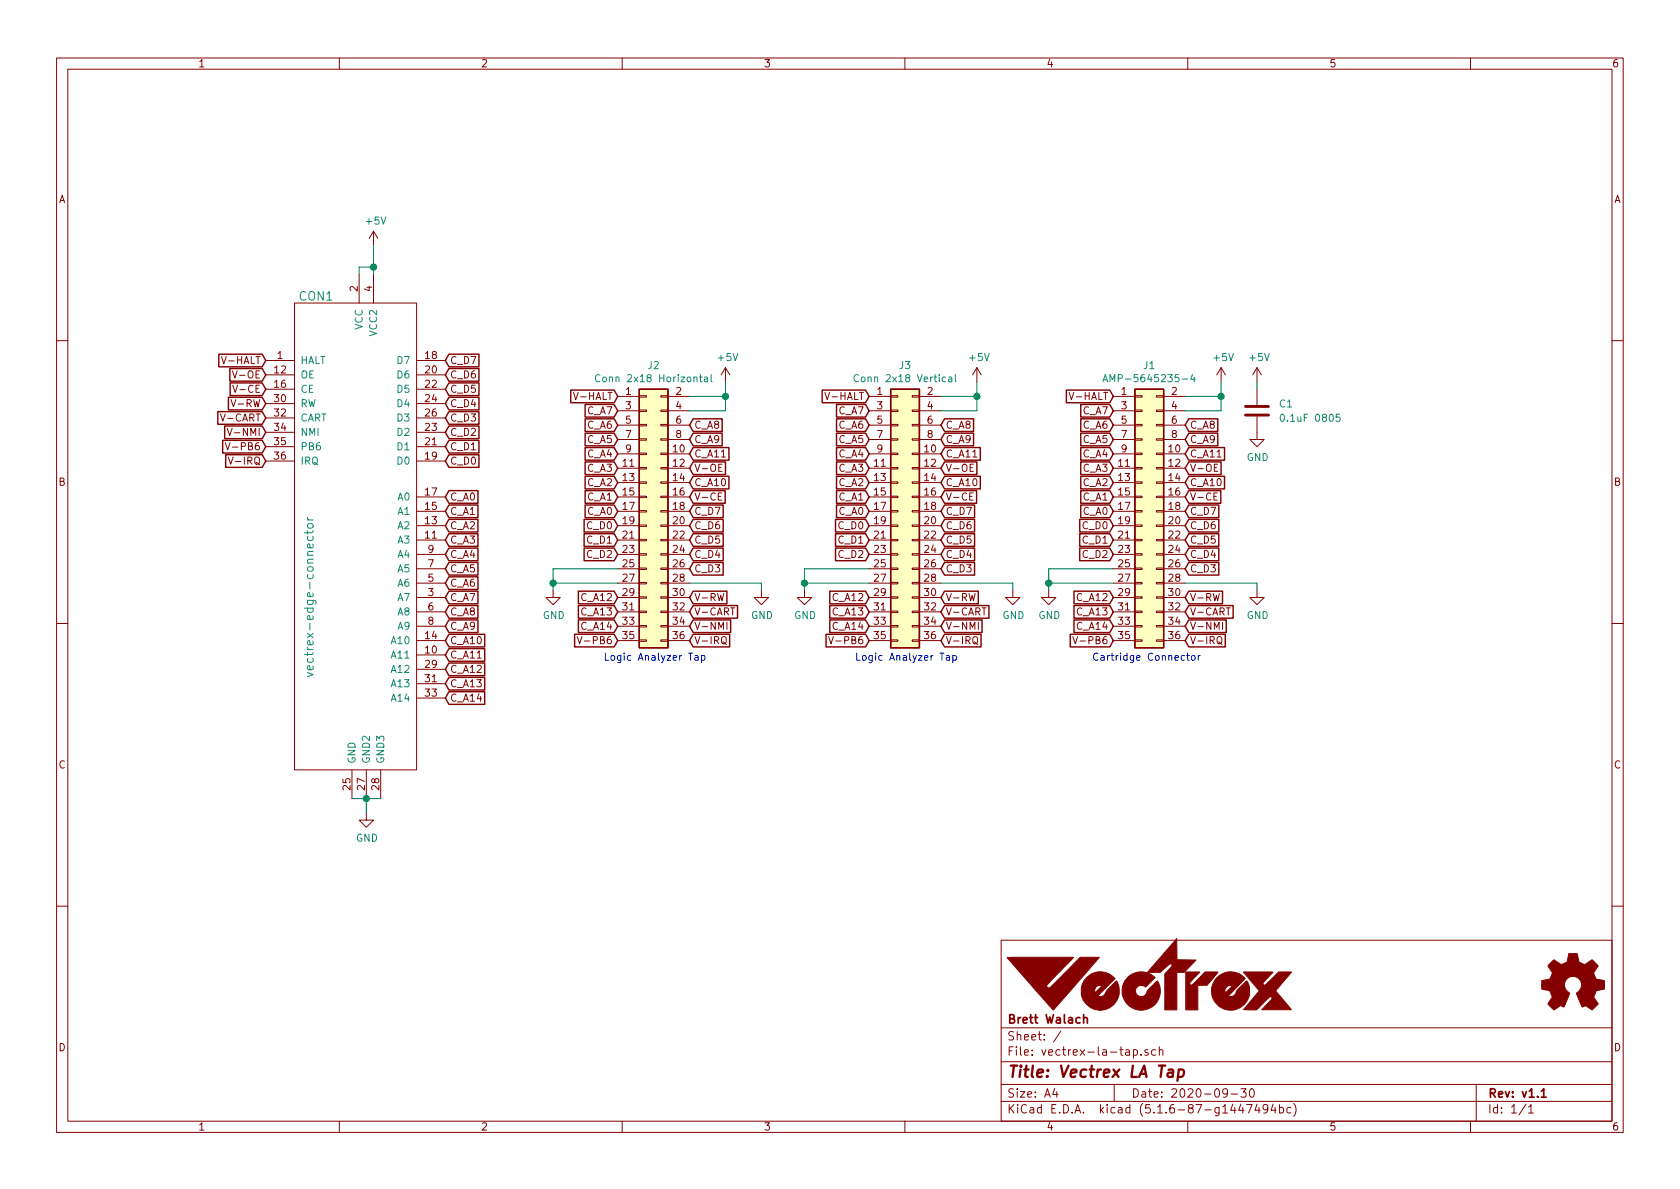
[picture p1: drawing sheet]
<svg xmlns="http://www.w3.org/2000/svg" width="297mm" height="210mm" viewBox="0 0 297 210" stroke-linecap="round" stroke-linejoin="round" font-family="sans-serif">
<g fill="none" stroke="#840000" stroke-width=".18">
<path d="M10 10.3h277v189.9h-277zM12 12.2h273v186.1h-273zM60 10.3v1.9M110 10.3v1.9M160 10.3v1.9M210 10.3v1.9M260 10.3v1.9M52.1 53.6h21.6v82.5h-21.6zM63.5 48.5v5.1M66 40.9l-.7 1.3M66 40.9v2.5M66 48.5v5.1"/>
<path d="M66 40.9l.8 1.3M10 60.2h2M39.8 78.3l.5 1.2 .4-1.2M40.2 75.7l.4 1.3 .4-1.3M40.8 70.7l.5 1.2 .4-1.2M41.1 65.6l.4 1.2 .4-1.2M41.1 68.1l.5 1.3 .4-1.3M47 63.7h5.1M47 66.3h5.1M47 71.4h5.1M47 79h5.1M47 68.8h5.1"/>
<path d="M47 73.9h5.1M47 76.4h5.1M73.7 63.7h5M73.7 66.3h5M73.7 71.4h5M73.7 79h5M73.7 68.8h5M73.7 73.9h5M73.7 76.4h5M109.2 70.1h3.8M109.2 72.6h3.8M109.2 75.2h3.8"/>
<path d="M109.2 77.7h3.8M113 77.6h1.3v.2h-1.3zM113 75.1h1.3v.2h-1.3zM113 72.5h1.3v.3h-1.3zM113 70h1.3v.2h-1.3zM116.8 77.6h1.3v.2h-1.3zM116.8 75.1h1.3v.2h-1.3zM116.8 72.5h1.3v.3h-1.3zM116.8 70h1.3v.2h-1.3zM118.1 70.1h3.8M118.1 72.6h3.8M118.1 75.2h3.8"/>
<path d="M118.1 77.7h3.8M128.3 65l-.8 1.3M128.3 65v2.6M128.3 65l.7 1.3M153.7 70.1h3.8M153.7 72.6h3.8M153.7 75.2h3.8M153.7 77.7h3.8M157.5 77.6h1.2v.2h-1.2zM157.5 75.1h1.2v.2h-1.2zM157.5 72.5h1.2v.3h-1.2zM157.5 70h1.2v.2h-1.2z"/>
<path d="M161.3 77.6h1.3v.2h-1.3zM161.3 75.1h1.3v.2h-1.3zM161.3 72.5h1.3v.3h-1.3zM161.3 70h1.3v.2h-1.3zM162.6 70.1h3.8M162.6 72.6h3.8M162.6 75.2h3.8M162.6 77.7h3.8M172.7 65l-.7 1.3M172.7 65v2.6M172.7 65l.8 1.3M196.8 70.1h3.9"/>
<path d="M196.8 72.6h3.9M196.8 75.2h3.9M196.8 77.7h3.9M200.7 77.6h1.2v.2h-1.2zM200.7 75.1h1.2v.2h-1.2zM200.7 72.5h1.2v.3h-1.2zM200.7 70h1.2v.2h-1.2zM204.5 77.6h1.2v.2h-1.2zM204.5 75.1h1.2v.2h-1.2zM204.5 72.5h1.2v.3h-1.2zM204.5 70h1.2v.2h-1.2zM205.7 70.1h3.8"/>
<path d="M205.7 72.6h3.8M205.7 75.2h3.8M205.7 77.7h3.8M215.9 65l-.8 1.3M215.9 65v2.6M215.9 65l.8 1.3M222.2 73.7v4h1.3l-1.3 1.3-1.2-1.3h1.2M222.2 65v2.6M222.2 68.8v2.8M222.2 65l-.7 1.3M222.2 65l.8 1.3M285 60.2h2"/>
<path d="M40.4 80.8l.4 1.3 .4-1.3M47 81.5h5.1M73.7 87.9h5M73.7 90.4h5M73.7 93h5M73.7 95.5h5M73.7 98h5M73.7 81.5h5M109.2 80.3h3.8M109.2 82.8h3.8M109.2 85.3h3.8M109.2 87.9h3.8"/>
<path d="M109.2 90.4h3.8M109.2 93h3.8M109.2 95.5h3.8M109.2 98h3.8M113 95.4h1.3v.2h-1.3zM113 97.9h1.3v.3h-1.3zM113 92.8h1.3v.3h-1.3zM113 87.8h1.3v.2h-1.3zM113 85.2h1.3v.3h-1.3zM113 82.7h1.3v.2h-1.3zM113 80.1h1.3v.3h-1.3zM113 90.3h1.3v.2h-1.3z"/>
<path d="M116.8 95.4h1.3v.2h-1.3zM116.8 97.9h1.3v.3h-1.3zM116.8 92.8h1.3v.3h-1.3zM116.8 87.8h1.3v.2h-1.3zM116.8 85.2h1.3v.3h-1.3zM116.8 82.7h1.3v.2h-1.3zM116.8 80.1h1.3v.3h-1.3zM116.8 90.3h1.3v.2h-1.3zM118.1 80.3h3.8M118.1 82.8h3.8M118.1 85.3h3.8M118.1 87.9h3.8"/>
<path d="M118.1 90.4h3.8M118.1 93h3.8M118.1 95.5h3.8M118.1 98h3.8M127 87.8h.4M127.6 87.2h-.6v1.2h.6M127.7 82.1h-.6v1.3h.6M153.7 80.3h3.8M153.7 82.8h3.8M153.7 85.3h3.8M153.7 87.9h3.8M153.7 90.4h3.8"/>
<path d="M153.7 93h3.8M153.7 95.5h3.8M153.7 98h3.8M157.5 95.4h1.2v.2h-1.2zM157.5 97.9h1.2v.3h-1.2zM157.5 92.8h1.2v.3h-1.2zM157.5 87.8h1.2v.2h-1.2zM157.5 85.2h1.2v.3h-1.2zM157.5 82.7h1.2v.2h-1.2zM157.5 80.1h1.2v.3h-1.2zM157.5 90.3h1.2v.2h-1.2zM161.3 95.4h1.3v.2h-1.3z"/>
<path d="M161.3 97.9h1.3v.3h-1.3zM161.3 92.8h1.3v.3h-1.3zM161.3 87.8h1.3v.2h-1.3zM161.3 85.2h1.3v.3h-1.3zM161.3 82.7h1.3v.2h-1.3zM161.3 80.1h1.3v.3h-1.3zM161.3 90.3h1.3v.2h-1.3zM162.6 80.3h3.8M162.6 82.8h3.8M162.6 85.3h3.8M162.6 87.9h3.8M162.6 90.4h3.8"/>
<path d="M162.6 93h3.8M162.6 95.5h3.8M162.6 98h3.8M171.4 87.8h.5M172.1 87.2h-.7v1.2h.7M172.1 82.1h-.6v1.3h.6M196.8 80.3h3.9M196.8 82.8h3.9M196.8 85.3h3.9M196.8 87.9h3.9M196.8 90.4h3.9M196.8 93h3.9"/>
<path d="M196.8 95.5h3.9M196.8 98h3.9M200.7 95.4h1.2v.2h-1.2zM200.7 97.9h1.2v.3h-1.2zM200.7 92.8h1.2v.3h-1.2zM200.7 87.8h1.2v.2h-1.2zM200.7 85.2h1.2v.3h-1.2zM200.7 82.7h1.2v.2h-1.2zM200.7 80.1h1.2v.3h-1.2zM200.7 90.3h1.2v.2h-1.2zM204.5 95.4h1.2v.2h-1.2zM204.5 97.9h1.2v.3h-1.2z"/>
<path d="M204.5 92.8h1.2v.3h-1.2zM204.5 87.8h1.2v.2h-1.2zM204.5 85.2h1.2v.3h-1.2zM204.5 82.7h1.2v.2h-1.2zM204.5 80.1h1.2v.3h-1.2zM204.5 90.3h1.2v.2h-1.2zM205.7 80.3h3.8M205.7 82.8h3.8M205.7 85.3h3.8M205.7 87.9h3.8M205.7 90.4h3.8M205.7 93h3.8"/>
<path d="M205.7 95.5h3.8M205.7 98h3.8M214.6 87.8h.5M215.2 87.2h-.6v1.2h.6M215.3 82.1h-.6v1.3h.6M10 110.3h2M73.7 100.6h5M73.7 103.1h5M73.7 105.7h5M73.7 108.2h5M73.7 110.7h5M73.7 113.3h5"/>
<path d="M73.7 115.8h5M73.7 118.4h5M97.8 104.4v1.3h1.3l-1.3 1.2-1.3-1.2h1.3M102.1 112.6l.4 1.2 .4-1.2M109.2 100.6h3.8M109.2 103.1h3.8M109.2 105.7h3.8M109.2 108.2h3.8M109.2 110.7h3.8M109.2 113.3h3.8M113 100.5h1.3v.2h-1.3zM113 103h1.3v.2h-1.3z"/>
<path d="M113 105.5h1.3v.3h-1.3zM113 108.1h1.3v.2h-1.3zM113 110.6h1.3v.3h-1.3zM113 113.2h1.3v.2h-1.3zM116.8 100.5h1.3v.2h-1.3zM116.8 103h1.3v.2h-1.3zM116.8 105.5h1.3v.3h-1.3zM116.8 108.1h1.3v.2h-1.3zM116.8 110.6h1.3v.3h-1.3zM116.8 113.2h1.3v.2h-1.3zM118.1 100.6h3.8M118.1 103.1h3.8"/>
<path d="M118.1 105.7h3.8M118.1 108.2h3.8M118.1 110.7h3.8M118.1 113.3h3.8M127.6 112.7a.45 .45 0 0 1 .7 0 .88 .88 0 0 1-.2 1.1h-.4a1.07 1.07 0 0 1-.1-1.1zM127.8 113.5l.6 .5M128.5 110v1.3M129.2 107.5h.7M134.6 104.4v1.3h1.3l-1.3 1.2-1.3-1.2h1.3M142.2 104.4v1.3h1.3l-1.3 1.2-1.2-1.2h1.2M146.5 112.6l.4 1.2 .4-1.2M153.7 100.6h3.8"/>
<path d="M153.7 103.1h3.8M153.7 105.7h3.8M153.7 108.2h3.8M153.7 110.7h3.8M153.7 113.3h3.8M157.5 100.5h1.2v.2h-1.2zM157.5 103h1.2v.2h-1.2zM157.5 105.5h1.2v.3h-1.2zM157.5 108.1h1.2v.2h-1.2zM157.5 110.6h1.2v.3h-1.2zM157.5 113.2h1.2v.2h-1.2zM161.3 100.5h1.3v.2h-1.3z"/>
<path d="M161.3 103h1.3v.2h-1.3zM161.3 105.5h1.3v.3h-1.3zM161.3 108.1h1.3v.2h-1.3zM161.3 110.6h1.3v.3h-1.3zM161.3 113.2h1.3v.2h-1.3zM162.6 100.6h3.8M162.6 103.1h3.8M162.6 105.7h3.8M162.6 108.2h3.8M162.6 110.7h3.8M162.6 113.3h3.8M172.1 112.7a.45 .45 0 0 1 .7 0 .88 .88 0 0 1-.3 1.1h-.3a1.07 1.07 0 0 1-.1-1.1z"/>
<path d="M172.2 113.5l.7 .5M173 110v1.3M173.6 107.5h.7M179.1 104.4v1.3h1.2l-1.2 1.2-1.3-1.2h1.3M185.4 104.4v1.3h1.3l-1.3 1.2-1.3-1.2h1.3M189.7 112.6l.4 1.2 .4-1.2M196.8 100.6h3.9M196.8 103.1h3.9M196.8 105.7h3.9M196.8 108.2h3.9M196.8 110.7h3.9M196.8 113.3h3.9"/>
<path d="M200.7 100.5h1.2v.2h-1.2zM200.7 103h1.2v.2h-1.2zM200.7 105.5h1.2v.3h-1.2zM200.7 108.1h1.2v.2h-1.2zM200.7 110.6h1.2v.3h-1.2zM200.7 113.2h1.2v.2h-1.2zM204.5 100.5h1.2v.2h-1.2zM204.5 103h1.2v.2h-1.2zM204.5 105.5h1.2v.3h-1.2zM204.5 108.1h1.2v.2h-1.2zM204.5 110.6h1.2v.3h-1.2zM204.5 113.2h1.2v.2h-1.2z"/>
<path d="M205.7 100.6h3.8M205.7 103.1h3.8M205.7 105.7h3.8M205.7 108.2h3.8M205.7 110.7h3.8M205.7 113.3h3.8M215.2 112.7a.45 .45 0 0 1 .8 0 .88 .88 0 0 1-.3 1.1h-.3a1.07 1.07 0 0 1-.2-1.1zM215.4 113.5l.7 .5M216.2 110v1.3M216.8 107.5h.7M222.2 104.4v1.3h1.3l-1.3 1.2-1.2-1.2h1.2M285 110.3h2"/>
<path d="M62.2 136.1v5.1M64.8 136.1v5.1M67.3 136.1v5.1M73.7 120.9h5M73.7 123.4h5M64.8 143.8v1.2h1.2l-1.2 1.3-1.3-1.3h1.3M10 160.2h2M177 166.3h108v32h-108zM285 160.2h2M60 198.3v1.9M110 198.3v1.9M160 198.3v1.9"/>
<path d="M177 194.8h108M177 191.8h108M177 187.8h108M177 181.8h108M186.5 192.5l-.4 1h1M186.8 193v1M187.6 182.3l-1.3 2M197 191.8v3M199.1 185.7h.5l.1 .9M199.7 186h-.5a.29 .29 0 0 0-.2 .3 .29 .29 0 0 0 .2 .3l.5-.1M200.4 185.7l.4-.1 .3 .3-.1 .6-.2 .1-.4-.1M200.4 185.6v1.5"/>
<path d="M201.8 186.5v.1M203 185.7l-.4-.1-.2 .2 .1 .2 .5 .2v.3h-.6M204.3 185.7l-.4-.1-.3 .3 .1 .6 .2 .1 .4-.1M205 185.7l.2-.1 .3 .1 .1 .9M205 185.1v1.5M210 198.3v1.9M217 193.2l-.1 .2a.48 .48 0 0 1-.6-.1v-.6a.48 .48 0 0 1 .6-.1l.1 .1a1.19 1.19 0 0 1-.2 1.2l-.5 .1M217.7 193.5h1.1M219.4 195.2l-.4 1.1h1M219.4 192.5h.9l-.5 .6 .5 .1v.7l-.3 .1-.6-.1M219.7 195.8v1M220.4 195.3h1l-.6 1.5"/>
<path d="M221.1 192.6l.2-.1a.8 .8 0 0 1 .5 .8 .8 .8 0 0 1-.5 .7 1 1 0 0 1-.2-1.4zM222.2 195.2l-.3 1.1h.9M222.6 195.8v1M224.2 196l-.1 .1a.48 .48 0 0 1-.7 .1l-.1-.2 .1-.6a.48 .48 0 0 1 .7 .1 1.27 1.27 0 0 1-.2 1.2l-.5 .1M225.1 195.2l-.4 1.1h1M225.5 195.8v1M226.2 195.9l.5-.1 .2 .3v.6l-.2 .1-.5-.1M226.2 195.3v1.5M228.2 195.9l-.4-.1-.3 .3 .1 .6 .2 .1 .4-.1M228.7 195.1a1.71 1.71 0 0 1 0 2.3M260 198.3v1.9M261 191.8v6.5"/>
<path d="M269.8 195.2l-1.2 2M270.3 195.8l.4-.5v1.5M270.3 196.8h.8"/>
</g>
<path d="M191.6 179.4v1.5M191.6 180.1l.1-.1a.37 .37 0 0 1 .6 .1v.8M272.5 193l.4-.5v1.5M272.5 194h.9" fill="none" stroke="#840000" stroke-width=".3"/>
<path d="M206.6 189.2h.8l-.1 1.2M207.4 189.6l-.7 .1a.4 .4 0 0 0-.3 .3 .4 .4 0 0 0 .3 .4l.6-.1M208.4 189.2h.8l.1 .3v.6a.66 .66 0 0 1-1 .2M208.4 189.1l-.2 2" fill="none" stroke="#840000" stroke-width=".41"/>
<g fill="#ffffc2" stroke="#ffffc2" stroke-width=".18">
<path d="M113 68.8h5.1v45.7h-5.1z"/>
<path d="M200.7 68.8h5v45.7h-5z"/>
<path d="M157.5 68.8h5.1v45.7h-5.1z"/>
</g>
<g fill="none" stroke="#840000" stroke-width=".25">
<path d="M38.5 72.8h7.9l.6 1.1-.6 1.1h-7.9zM38.7 62.6h7.7l.6 1.1-.6 1.2h-7.7zM39.4 77.9h7l.6 1.1-.6 1.1h-7zM39.7 75.3h6.7l.6 1.1-.6 1.2h-6.7zM40.4 70.3h6l.6 1.1-.6 1.1h-6zM40.6 65.2h5.8l.6 1.1-.6 1.1h-5.8zM40.7 67.7h5.7l.6 1.1-.6 1.1h-5.7zM79.4 62.6h5.3v2.3h-5.3l-.7-1.2zM79.4 65.2h5.3v2.2h-5.3l-.7-1.1zM79.4 67.7h5.3v2.2h-5.3l-.7-1.1zM79.4 70.3h5.3v2.2h-5.3l-.7-1.1zM79.4 72.8h5.3v2.2h-5.3l-.7-1.1z"/>
<path d="M79.4 77.9h5.3v2.2h-5.3l-.7-1.1zM79.4 75.3h5.3v2.3h-5.3l-.7-1.2zM100.9 69h7.7l.6 1.1-.6 1.1h-7.7zM103.5 79.1h5.1l.6 1.2-.6 1.1h-5.1zM103.5 76.6h5.1l.6 1.1-.6 1.1h-5.1zM103.5 74.1h5.1l.6 1.1-.6 1.1h-5.1zM103.5 71.5h5.1l.6 1.1-.6 1.2h-5.1zM113 68.8h5.1v45.7h-5.1zM122.6 74.1h5.1v2.2h-5.1l-.7-1.1zM122.6 76.6h5.1v2.2h-5.1l-.7-1.1zM122.6 79.1h6.3v2.3h-6.3l-.7-1.1zM145.4 69h7.6l.7 1.1-.7 1.1h-7.6z"/>
<path d="M147.9 71.5h5.1l.7 1.1-.7 1.2h-5.1zM147.9 79.1h5.1l.7 1.2-.7 1.1h-5.1zM147.9 76.6h5.1l.7 1.1-.7 1.1h-5.1zM147.9 74.1h5.1l.7 1.1-.7 1.1h-5.1zM157.5 68.8h5.1v45.7h-5.1zM167 79.1h6.3v2.3h-6.3l-.6-1.1zM167 76.6h5.1v2.2h-5.1l-.6-1.1zM167 74.1h5.1v2.2h-5.1l-.6-1.1zM188.5 69h7.7l.6 1.1-.6 1.1h-7.7zM191.1 79.1h5.1l.6 1.2-.6 1.1h-5.1zM191.1 76.6h5.1l.6 1.1-.6 1.1h-5.1zM191.1 74.1h5.1l.6 1.1-.6 1.1h-5.1z"/>
<path d="M191.1 71.5h5.1l.6 1.1-.6 1.2h-5.1zM200.7 68.8h5v45.7h-5zM210.2 74.1h5.1v2.2h-5.1l-.7-1.1zM210.2 76.6h5.1v2.2h-5.1l-.7-1.1zM210.2 79.1h6.3v2.3h-6.3l-.7-1.1zM39.9 80.4h6.5l.6 1.1-.6 1.1h-6.5zM79.4 86.8h5.1v2.2h-5.1l-.7-1.1zM79.4 89.3h5.1v2.2h-5.1l-.7-1.1zM79.4 91.8h5.1v2.3h-5.1l-.7-1.1zM79.4 94.4h5.1v2.2h-5.1l-.7-1.1zM79.4 96.9h5.1v2.3h-5.1l-.7-1.2zM79.4 99.5h5.1v2.2h-5.1l-.7-1.1z"/>
<path d="M79.4 80.4h5.3v2.2h-5.3l-.7-1.1zM103.3 96.9h5.3l.6 1.1-.6 1.2h-5.3zM103.3 94.4h5.3l.6 1.1-.6 1.1h-5.3zM103.3 91.8h5.3l.6 1.2-.6 1.1h-5.3zM103.5 89.3h5.1l.6 1.1-.6 1.1h-5.1zM103.5 86.8h5.1l.6 1.1-.6 1.1h-5.1zM103.5 84.2h5.1l.6 1.1-.6 1.2h-5.1zM103.5 81.7h5.1l.6 1.1-.6 1.1h-5.1zM122.6 91.8h5.3v2.3h-5.3l-.7-1.1zM122.6 94.4h5.3v2.2h-5.3l-.7-1.1zM122.6 96.9h5.3v2.3h-5.3l-.7-1.2zM122.6 99.5h5.3v2.2h-5.3l-.7-1.1z"/>
<path d="M122.6 89.3h5.3v2.2h-5.3l-.7-1.1zM122.6 81.7h5.7v2.2h-5.7l-.7-1.1zM122.6 86.8h5.6v2.2h-5.6l-.7-1.1zM122.6 84.2h6.3v2.3h-6.3l-.7-1.2zM147.7 96.9h5.3l.7 1.1-.7 1.2h-5.3zM147.7 94.4h5.3l.7 1.1-.7 1.1h-5.3zM147.7 91.8h5.3l.7 1.2-.7 1.1h-5.3zM147.9 89.3h5.1l.7 1.1-.7 1.1h-5.1zM147.9 86.8h5.1l.7 1.1-.7 1.1h-5.1zM147.9 84.2h5.1l.7 1.1-.7 1.2h-5.1zM147.9 81.7h5.1l.7 1.1-.7 1.1h-5.1zM167 84.2h6.3v2.3h-6.3l-.6-1.2z"/>
<path d="M167 89.3h5.3v2.2h-5.3l-.6-1.1zM167 91.8h5.3v2.3h-5.3l-.6-1.1zM167 94.4h5.3v2.2h-5.3l-.6-1.1zM167 96.9h5.3v2.3h-5.3l-.6-1.2zM167 99.5h5.3v2.2h-5.3l-.6-1.1zM167 81.7h5.7v2.2h-5.7l-.6-1.1zM167 86.8h5.7v2.2h-5.7l-.6-1.1zM190.9 96.9h5.3l.6 1.1-.6 1.2h-5.3zM190.9 94.4h5.3l.6 1.1-.6 1.1h-5.3zM190.9 91.8h5.3l.6 1.2-.6 1.1h-5.3zM191.1 89.3h5.1l.6 1.1-.6 1.1h-5.1zM191.1 86.8h5.1l.6 1.1-.6 1.1h-5.1z"/>
<path d="M191.1 84.2h5.1l.6 1.1-.6 1.2h-5.1zM191.1 81.7h5.1l.6 1.1-.6 1.1h-5.1zM210.2 81.7h5.7v2.2h-5.7l-.7-1.1zM210.2 86.8h5.6v2.2h-5.6l-.7-1.1zM210.2 84.2h6.3v2.3h-6.3l-.7-1.2zM210.2 99.5h5.3v2.2h-5.3l-.7-1.1zM210.2 96.9h5.3v2.3h-5.3l-.7-1.2zM210.2 94.4h5.3v2.2h-5.3l-.7-1.1zM210.2 91.8h5.3v2.3h-5.3l-.7-1.1zM210.2 89.3h5.3v2.2h-5.3l-.7-1.1zM79.4 102h5.1v2.2h-5.1l-.7-1.1zM79.4 104.5h5.1v2.3h-5.1l-.7-1.1z"/>
<path d="M79.4 119.8h6.3v2.2h-6.3l-.7-1.1zM79.4 117.2h6.3v2.3h-6.3l-.7-1.1zM79.4 114.7h6.3v2.2h-6.3l-.7-1.1zM79.4 112.2h6.3v2.2h-6.3l-.7-1.1zM79.4 109.6h5.1v2.3h-5.1l-.7-1.2zM79.4 107.1h5.1v2.2h-5.1l-.7-1.1zM101.6 112.2h7l.6 1.1-.6 1.1h-7zM102.3 104.5h6.3l.6 1.2-.6 1.1h-6.3zM102.3 107.1h6.3l.6 1.1-.6 1.1h-6.3zM102.3 109.6h6.3l.6 1.1-.6 1.2h-6.3zM122.6 104.5h5.9v2.3h-5.9l-.7-1.1zM122.6 107.1h7.8v2.2h-7.8l-.7-1.1z"/>
<path d="M122.6 109.6h6.6v2.3h-6.6l-.7-1.2zM122.6 112.2h6.4v2.2h-6.4l-.7-1.1zM146 112.2h7l.7 1.1-.7 1.1h-7zM146.7 109.6h6.3l.7 1.1-.7 1.2h-6.3zM146.7 107.1h6.3l.7 1.1-.7 1.1h-6.3zM146.7 104.5h6.3l.7 1.2-.7 1.1h-6.3zM167 104.5h6v2.3h-6l-.6-1.1zM167 107.1h7.9v2.2h-7.9l-.6-1.1zM167 109.6h6.6v2.3h-6.6l-.6-1.2zM167 112.2h6.5v2.2h-6.5l-.6-1.1zM189.2 112.2h7l.6 1.1-.6 1.1h-7zM189.9 104.5h6.3l.6 1.2-.6 1.1h-6.3z"/>
<path d="M189.9 107.1h6.3l.6 1.1-.6 1.1h-6.3zM189.9 109.6h6.3l.6 1.1-.6 1.2h-6.3zM210.2 104.5h6v2.3h-6l-.7-1.1zM210.2 107.1h7.8v2.2h-7.8l-.7-1.1zM210.2 109.6h6.6v2.3h-6.6l-.7-1.2zM210.2 112.2h6.4v2.2h-6.4l-.7-1.1zM79.4 122.3h6.3v2.3h-6.3l-.7-1.2z"/>
</g>
<g fill="none" stroke="#008484" stroke-width=".18">
<path d="M106.1 66.4a.6 .6 0 0 0-.9 .4 .6 .6 0 0 0 .6 .7l.3-.1M123.7 66.7h.5M123.9 66.2v1.1l.3 .2M124.6 66.7h.4l.1 .8M125.1 67h-.4l-.2 .2 .1 .3h.5M125.7 66.2v1.1l.2 .2M151.8 66.4a.6 .6 0 0 0-.9 .4 .6 .6 0 0 0 .6 .7l.3-.1M167.7 66.7h.5l.1 .8M168.3 67h-.4l-.2 .2v.3h.6M168.9 66.2v1.1l.2 .2M195 67.5l.4-1.3 .4 1.3M195.1 67.2h.6"/>
<path d="M210.8 66.2l-.3 .9h.8M211.2 66.7v.8M226.5 73.4l.2-.2a.67 .67 0 0 1 .4 .7 .67 .67 0 0 1-.4 .6l-.3-.5zM236.9 73.2h-.6l-.1 .7 .5-.2 .3 .3v.3l-.3 .2-.5-.1M54.4 91.5l.2 .4M54.4 93.8v.6M54.4 91.9h1M54.4 92.7l.7-.1 .2 .1 .1 .4-.3 .3h-.5l-.2-.3zM55.4 93.8l-.1 .3-.2 .1h-1.3M54.4 118.9l1 .4-1 .4M55.3 117.8l.1 .4-.3 .2h-.7v-.6l.3-.1 .2 .7"/>
</g>
<g fill="#840000" stroke="#840000" stroke-width=".18">
<path d="M192 173a3.4 3.4 0 0 1 5.2 0l-3 3.1a.96 .96 0 0 0 1.4-.7l1.8-1.9a3.4 3.4 0 0 1-1.8 5 3.4 3.4 0 0 1-4.4-3l2.4 .1 1.3-1.3a1.01 1.01 0 0 0-1.1 .2 1.01 1.01 0 0 0-.3 1h-2.3a3.1 3.1 0 0 1 .8-2.5z"/>
<path d="M199.3 172.9a3.4 3.4 0 0 1 4.9 0l-1.6 1.6a1.04 1.04 0 0 0-1.7 .2 1.04 1.04 0 0 0 .6 1.6 1.04 1.04 0 0 0 1.3-1l1.8-1.8a3.4 3.4 0 0 1-.8 4.5 3.4 3.4 0 0 1-4.6-.5 3.4 3.4 0 0 1 .1-4.6z"/>
<path d="M215.1 172.9a3.4 3.4 0 0 1 5.1 .1l-3 3.2a1.06 1.06 0 0 0 1.4-.7l.4-.7 1.4-1.3 .5 .9v1.4a3.4 3.4 0 0 1-3.5 2.8 3.4 3.4 0 0 1-3.2-3.3h2.4v.3l1.3-1.3a1.02 1.02 0 0 0-1.3 1h-2.4v-.5l.3-.8z"/>
<path d="M178.1 169.3h11.7l-4.5 4.7a.38 .38 0 0 0-.2 .5 .38 .38 0 0 0 .7 0l5.2-5.2h3.4l-8.2 9.3z"/>
<path d="M208.1 166v3.7l3.4 .1-2.1 2.2h-1.3v6.6h-2.2v-6.4l1.1-1.1a.33 .33 0 0 0 .2-.5 .33 .33 0 0 0-.5 0l-1.5 1.4-2.3-.1z"/>
<path d="M209.7 171.9h2.4l-1.7 1.8a.33 .33 0 0 0 .2 .5 .33 .33 0 0 0 .4-.2l2.1-2.1h2.3l-2 2.3-1.6 .1v4.3h-2.1z"/>
<path d="M219.9 171.9h5.2l-.7 .8a2.38 2.38 0 0 0-1.1 1.3l.2 .2 .3-.1 2.3-2.2h2.2l-2.8 3.3 2.8 3.4h-5.2l1.8-2-.2-.4-.7 .6-1.8 1.8-2.3-.1 2.7-3.3z"/>
<path d="M274.2 170.2l.6-.5 .8 .6a.62 .62 0 0 0 1.1 0l.2-.1a1.62 1.62 0 0 0 .4-1.3l.1-.3 1.5 .1 .1 .7a.74 .74 0 0 0 .7 1l.5 .2 1.3-.9 1 1.1-.4 .6a.75 .75 0 0 0-.1 1.2l.2 .5 1.5 .3v1.5l-1.4 .3-.1 .1a1.23 1.23 0 0 0-.3 1.2l.7 1-.1 .2-1 .9-.8-.6a.54 .54 0 0 0-.9 .1l-1.1-2.4a2.33 2.33 0 0 0 .9-1.9 1.54 1.54 0 0 0-2.5-.7 1.54 1.54 0 0 0 .4 2.5l-1 2.5a.69 .69 0 0 0-1.1 .1l-.6 .4-1.1-1.1 .8-1.2-.3-.5a.71 .71 0 0 0-.9-.7l-.7-.2v-1.5l.4-.1a1.11 1.11 0 0 0 1.3-.7 .72 .72 0 0 0-.2-1.2l-.4-.6z"/>
</g>
<path d="M220.2 73.4h4.1M220.2 71.9h4.1" fill="none" stroke="#840000" stroke-width=".51"/>
<g fill="none" stroke="#008400" stroke-width=".18">
<path d="M66 43.4v5.1M66 47.2h-2.5v1.3M121.9 70.1h6.4M128.3 67.6v5h-6.4M166.4 70.1h6.3M172.7 67.6v5h-6.3M209.5 70.1h6.4M215.9 67.6v5h-6.4M222.2 67.6v1.2M97.8 103.1h11.4M109.2 100.6h-11.4v3.8M121.9 103.1h12.7v1.3"/>
<path d="M142.2 103.1h11.5M153.7 100.6h-11.5v3.8M166.4 103.1h12.7v1.3M185.4 103.1h11.4M196.8 100.6h-11.4v3.8M209.5 103.1h12.7v1.3M62.2 141.2h5.1M64.8 141.2v2.6"/>
</g>
<g fill="none" stroke="#0000c2" stroke-width=".18">
<path d="M121.7 115.5h.8M122.9 116h.5v.8M123.4 116.2l-.4 .1-.2 .2 .1 .2h.5M124 116l.4-.1 .2 .2-.1 .6h-.5M124 115.9v1.3M166.2 115.5h.7M167.3 116h.5l.1 .8M167.9 116.2l-.4 .1-.2 .2v.2h.6M168.5 116l.4-.1 .2 .2-.1 .6h-.5M168.5 115.9v1.3M209.8 115.9h.5M210 115.5v1.1l.3 .2"/>
<path d="M210.7 116l.2-.1 .4 .1v.5l-.1 .2-.3 .1-.2-.2zM211.9 115.9v.9M212.2 115.9l-.2 .1-.1 .1"/>
</g>
<g fill="#008400" stroke="#008400" stroke-width=".25">
<circle cx="142.2" cy="103.1" r=".51"/>
<circle cx="172.7" cy="70.1" r=".51"/>
<circle cx="97.8" cy="103.1" r=".51"/>
<circle cx="128.3" cy="70.1" r=".51"/>
<circle cx="66" cy="47.2" r=".51"/>
<circle cx="64.8" cy="141.2" r=".51"/>
<circle cx="215.9" cy="70.1" r=".51"/>
<circle cx="185.4" cy="103.1" r=".51"/>
</g>
<text font-size="2.8" fill="#840000" x="178" y="190.5">Title: Vectrex LA Tap</text>
<g font-size="2.1" fill="#008484">
<text x="52.9" y="53.2">CON1</text>
<text x="55.4" y="117.6" transform="rotate(-90 55.4 117.6)">vectrex-edge-connector</text>
</g>
<g font-size="2.1" fill="#840000">
<text x="178" y="184">Sheet: /</text>
<text x="178" y="181">Brett Walach</text>
<text x="178" y="186.7">File: vectrex-la-tap.sch</text>
<text x="178" y="196.9">KiCad E.D.A. kicad (5.1.6-87-g1447494bc)</text>
<text x="178" y="194.1">Size: A4</text>
<text x="200" y="194.1">Date: 2020-09-30</text>
<text x="263" y="194.1">Rev: v1.1</text>
<text x="263" y="196.9">Id: 1/1</text>
</g>
<g font-size="1.8" fill="#840000">
<text x="35" y="11.9">1</text>
<text x="85" y="11.9">2</text>
<text x="135" y="11.9">3</text>
<text x="185" y="11.9">4</text>
<text x="235" y="11.9">5</text>
<text x="285" y="11.9">6</text>
<text x="10.4" y="35.9">A</text>
<text x="285.4" y="35.9">A</text>
<text x="63.2" y="51.5" transform="rotate(-90 63.2 51.5)">2</text>
<text x="65.8" y="51.5" transform="rotate(-90 65.8 51.5)">4</text>
<text x="39.7" y="64.4">V-HALT</text>
<text x="49" y="63.5">1</text>
<text x="75.2" y="63.5">18</text>
<text x="79.5" y="64.4">C_D7</text>
<text x="41.9" y="66.9">V-OE</text>
<text x="42" y="69.5">V-CE</text>
<text x="48.6" y="71.1">30</text>
<text x="48.6" y="66">12</text>
<text x="48.6" y="68.6">16</text>
<text x="75.2" y="66">20</text>
<text x="75.2" y="68.6">22</text>
<text x="75.2" y="71.1">24</text>
<text x="79.5" y="66.9">C_D6</text>
<text x="79.5" y="69.5">C_D5</text>
<text x="102" y="70.7">V-HALT</text>
<text x="110.6" y="69.8">1</text>
<text x="119.5" y="69.8">2</text>
<text x="146.4" y="70.7">V-HALT</text>
<text x="155.1" y="69.8">1</text>
<text x="164" y="69.8">2</text>
<text x="189.6" y="70.7">V-HALT</text>
<text x="198.3" y="69.8">1</text>
<text x="207.2" y="69.8">2</text>
<text x="39.5" y="74.5">V-CART</text>
<text x="41.2" y="77.1">V-NMI</text>
<text x="41.5" y="72">V-RW</text>
<text x="48.6" y="73.7">32</text>
<text x="48.6" y="76.2">34</text>
<text x="75.2" y="76.2">23</text>
<text x="75.2" y="73.7">26</text>
<text x="79.5" y="72">C_D4</text>
<text x="79.5" y="74.5">C_D3</text>
<text x="79.5" y="77.1">C_D2</text>
<text x="103.9" y="75.8">C_A6</text>
<text x="103.9" y="73.3">C_A7</text>
<text x="110.6" y="72.4">3</text>
<text x="110.6" y="74.9">5</text>
<text x="110.6" y="77.5">7</text>
<text x="119.5" y="72.4">4</text>
<text x="119.5" y="74.9">6</text>
<text x="119.5" y="77.5">8</text>
<text x="122.7" y="75.8">C_A8</text>
<text x="148.4" y="73.3">C_A7</text>
<text x="148.4" y="75.8">C_A6</text>
<text x="155.1" y="72.4">3</text>
<text x="155.1" y="74.9">5</text>
<text x="155.1" y="77.5">7</text>
<text x="164" y="72.4">4</text>
<text x="164" y="74.9">6</text>
<text x="164" y="77.5">8</text>
<text x="167.2" y="75.8">C_A8</text>
<text x="191.5" y="75.8">C_A6</text>
<text x="191.5" y="73.3">C_A7</text>
<text x="198.3" y="72.4">3</text>
<text x="198.3" y="74.9">5</text>
<text x="198.3" y="77.5">7</text>
<text x="207.2" y="72.4">4</text>
<text x="207.2" y="74.9">6</text>
<text x="207.2" y="77.5">8</text>
<text x="210.3" y="75.8">C_A8</text>
<text x="41" y="79.6">V-PB6</text>
<text x="41.3" y="82.2">V-IRQ</text>
<text x="48.6" y="78.7">35</text>
<text x="48.6" y="81.3">36</text>
<text x="75.2" y="78.7">21</text>
<text x="75.2" y="81.3">19</text>
<text x="79.5" y="82.2">C_D0</text>
<text x="79.5" y="79.6">C_D1</text>
<text x="103.9" y="83.4">C_A3</text>
<text x="103.9" y="80.9">C_A4</text>
<text x="103.9" y="78.4">C_A5</text>
<text x="110.2" y="82.5">11</text>
<text x="110.6" y="80">9</text>
<text x="119" y="80">10</text>
<text x="119" y="82.5">12</text>
<text x="122.7" y="83.4">V-OE</text>
<text x="122.7" y="78.4">C_A9</text>
<text x="122.7" y="80.9">C_A11</text>
<text x="148.4" y="83.4">C_A3</text>
<text x="148.4" y="80.9">C_A4</text>
<text x="148.4" y="78.4">C_A5</text>
<text x="154.6" y="82.5">11</text>
<text x="155.1" y="80">9</text>
<text x="163.5" y="80">10</text>
<text x="163.5" y="82.5">12</text>
<text x="167.2" y="80.9">C_A11</text>
<text x="167.2" y="78.4">C_A9</text>
<text x="167.2" y="83.4">V-OE</text>
<text x="191.5" y="83.4">C_A3</text>
<text x="191.5" y="80.9">C_A4</text>
<text x="191.5" y="78.4">C_A5</text>
<text x="197.8" y="82.5">11</text>
<text x="198.3" y="80">9</text>
<text x="206.7" y="80">10</text>
<text x="206.7" y="82.5">12</text>
<text x="210.3" y="83.4">V-OE</text>
<text x="210.3" y="78.4">C_A9</text>
<text x="210.3" y="80.9">C_A11</text>
<text x="10.4" y="85.9">B</text>
<text x="75.2" y="87.6">17</text>
<text x="79.5" y="88.5">C_A0</text>
<text x="103.9" y="88.5">C_A1</text>
<text x="103.9" y="86">C_A2</text>
<text x="110.2" y="85.1">13</text>
<text x="110.2" y="87.6">15</text>
<text x="119" y="85.1">14</text>
<text x="119" y="87.6">16</text>
<text x="122.7" y="88.5">V-CE</text>
<text x="122.7" y="86">C_A10</text>
<text x="148.4" y="88.5">C_A1</text>
<text x="148.4" y="86">C_A2</text>
<text x="154.6" y="85.1">13</text>
<text x="154.6" y="87.6">15</text>
<text x="163.5" y="85.1">14</text>
<text x="163.5" y="87.6">16</text>
<text x="167.2" y="86">C_A10</text>
<text x="167.2" y="88.5">V-CE</text>
<text x="191.5" y="88.5">C_A1</text>
<text x="191.5" y="86">C_A2</text>
<text x="197.8" y="85.1">13</text>
<text x="197.8" y="87.6">15</text>
<text x="206.7" y="85.1">14</text>
<text x="206.7" y="87.6">16</text>
<text x="210.3" y="88.5">V-CE</text>
<text x="210.3" y="86">C_A10</text>
<text x="285.4" y="85.9">B</text>
<text x="75.2" y="95.2">11</text>
<text x="75.2" y="92.7">13</text>
<text x="75.2" y="90.2">15</text>
<text x="79.5" y="91.1">C_A1</text>
<text x="79.5" y="93.6">C_A2</text>
<text x="103.9" y="93.6">C_D0</text>
<text x="103.9" y="91.1">C_A0</text>
<text x="110.2" y="90.2">17</text>
<text x="110.2" y="92.7">19</text>
<text x="110.2" y="95.2">21</text>
<text x="119" y="90.2">18</text>
<text x="119" y="92.7">20</text>
<text x="119" y="95.2">22</text>
<text x="122.7" y="93.6">C_D6</text>
<text x="122.7" y="91.1">C_D7</text>
<text x="148.4" y="93.6">C_D0</text>
<text x="148.4" y="91.1">C_A0</text>
<text x="154.6" y="90.2">17</text>
<text x="154.6" y="92.7">19</text>
<text x="154.6" y="95.2">21</text>
<text x="163.5" y="90.2">18</text>
<text x="163.5" y="92.7">20</text>
<text x="163.5" y="95.2">22</text>
<text x="167.2" y="91.1">C_D7</text>
<text x="167.2" y="93.6">C_D6</text>
<text x="191.5" y="93.6">C_D0</text>
<text x="191.5" y="91.1">C_A0</text>
<text x="197.8" y="90.2">17</text>
<text x="197.8" y="92.7">19</text>
<text x="197.8" y="95.2">21</text>
<text x="206.7" y="90.2">18</text>
<text x="206.7" y="92.7">20</text>
<text x="206.7" y="95.2">22</text>
<text x="210.3" y="93.6">C_D6</text>
<text x="210.3" y="91.1">C_D7</text>
<text x="75.7" y="100.3">7</text>
<text x="75.7" y="97.8">9</text>
<text x="79.5" y="96.1">C_A3</text>
<text x="79.5" y="98.7">C_A4</text>
<text x="79.5" y="101.2">C_A5</text>
<text x="103.9" y="98.7">C_D2</text>
<text x="103.9" y="96.1">C_D1</text>
<text x="110.2" y="97.8">23</text>
<text x="110.2" y="100.3">25</text>
<text x="119" y="97.8">24</text>
<text x="119" y="100.3">26</text>
<text x="122.7" y="96.1">C_D5</text>
<text x="122.7" y="98.7">C_D4</text>
<text x="122.7" y="101.2">C_D3</text>
<text x="148.4" y="98.7">C_D2</text>
<text x="148.4" y="96.1">C_D1</text>
<text x="154.6" y="97.8">23</text>
<text x="154.6" y="100.3">25</text>
<text x="163.5" y="97.8">24</text>
<text x="163.5" y="100.3">26</text>
<text x="167.2" y="96.1">C_D5</text>
<text x="167.2" y="98.7">C_D4</text>
<text x="167.2" y="101.2">C_D3</text>
<text x="191.5" y="98.7">C_D2</text>
<text x="191.5" y="96.1">C_D1</text>
<text x="197.8" y="97.8">23</text>
<text x="197.8" y="100.3">25</text>
<text x="206.7" y="97.8">24</text>
<text x="206.7" y="100.3">26</text>
<text x="210.3" y="101.2">C_D3</text>
<text x="210.3" y="98.7">C_D4</text>
<text x="210.3" y="96.1">C_D5</text>
<text x="75.7" y="105.4">3</text>
<text x="75.7" y="102.9">5</text>
<text x="75.7" y="107.9">6</text>
<text x="79.5" y="103.8">C_A6</text>
<text x="79.5" y="106.3">C_A7</text>
<text x="102.9" y="106.3">C_A12</text>
<text x="110.2" y="102.9">27</text>
<text x="110.2" y="105.4">29</text>
<text x="110.2" y="107.9">31</text>
<text x="119" y="102.9">28</text>
<text x="119" y="105.4">30</text>
<text x="119" y="107.9">32</text>
<text x="122.7" y="106.3">V-RW</text>
<text x="147.4" y="106.3">C_A12</text>
<text x="154.6" y="102.9">27</text>
<text x="154.6" y="105.4">29</text>
<text x="154.6" y="107.9">31</text>
<text x="163.5" y="102.9">28</text>
<text x="163.5" y="105.4">30</text>
<text x="163.5" y="107.9">32</text>
<text x="167.2" y="106.3">V-RW</text>
<text x="190.6" y="106.3">C_A12</text>
<text x="197.8" y="102.9">27</text>
<text x="197.8" y="105.4">29</text>
<text x="197.8" y="107.9">31</text>
<text x="206.7" y="102.9">28</text>
<text x="206.7" y="105.4">30</text>
<text x="206.7" y="107.9">32</text>
<text x="210.3" y="106.3">V-RW</text>
<text x="75.2" y="113">14</text>
<text x="75.7" y="110.5">8</text>
<text x="79.5" y="113.9">C_A10</text>
<text x="79.5" y="111.4">C_A9</text>
<text x="79.5" y="108.8">C_A8</text>
<text x="102.9" y="108.8">C_A13</text>
<text x="102.9" y="111.4">C_A14</text>
<text x="103.2" y="113.9">V-PB6</text>
<text x="110.2" y="110.5">33</text>
<text x="110.2" y="113">35</text>
<text x="119" y="110.5">34</text>
<text x="119" y="113">36</text>
<text x="122.7" y="108.8">V-CART</text>
<text x="122.7" y="111.4">V-NMI</text>
<text x="122.7" y="113.9">V-IRQ</text>
<text x="147.4" y="111.4">C_A14</text>
<text x="147.4" y="108.8">C_A13</text>
<text x="147.7" y="113.9">V-PB6</text>
<text x="154.6" y="110.5">33</text>
<text x="154.6" y="113">35</text>
<text x="163.5" y="110.5">34</text>
<text x="163.5" y="113">36</text>
<text x="167.2" y="108.8">V-CART</text>
<text x="167.2" y="111.4">V-NMI</text>
<text x="167.2" y="113.9">V-IRQ</text>
<text x="190.6" y="108.8">C_A13</text>
<text x="190.6" y="111.4">C_A14</text>
<text x="190.9" y="113.9">V-PB6</text>
<text x="197.8" y="110.5">33</text>
<text x="197.8" y="113">35</text>
<text x="206.7" y="110.5">34</text>
<text x="206.7" y="113">36</text>
<text x="210.3" y="108.8">V-CART</text>
<text x="210.3" y="111.4">V-NMI</text>
<text x="210.3" y="113.9">V-IRQ</text>
<text x="75.2" y="115.6">10</text>
<text x="75.2" y="118.1">29</text>
<text x="79.5" y="119">C_A12</text>
<text x="79.5" y="116.5">C_A11</text>
<text x="75.2" y="120.6">31</text>
<text x="75.2" y="123.2">33</text>
<text x="79.5" y="124.1">C_A14</text>
<text x="79.5" y="121.5">C_A13</text>
<text x="10.4" y="135.9">C</text>
<text x="285.4" y="135.9">C</text>
<text x="62" y="139.6" transform="rotate(-90 62 139.6)">25</text>
<text x="64.5" y="139.6" transform="rotate(-90 64.5 139.6)">27</text>
<text x="67.1" y="139.6" transform="rotate(-90 67.1 139.6)">28</text>
<text x="10.4" y="185.9">D</text>
<text x="285.4" y="185.9">D</text>
<text x="35" y="199.9">1</text>
<text x="85" y="199.9">2</text>
<text x="135" y="199.9">3</text>
<text x="185" y="199.9">4</text>
<text x="235" y="199.9">5</text>
<text x="285" y="199.9">6</text>
</g>
<g font-size="1.8" fill="#008484">
<text x="64.8" y="39.7">+5V</text>
<text x="64.1" y="58.3" transform="rotate(-90 64.1 58.3)">VCC</text>
<text x="66.7" y="59.3" transform="rotate(-90 66.7 59.3)">VCC2</text>
<text x="53.1" y="64.4">HALT</text>
<text x="70.4" y="64.4">D7</text>
<text x="114.6" y="65.3">J2</text>
<text x="127.1" y="63.8">+5V</text>
<text x="159.1" y="65.3">J3</text>
<text x="171.5" y="63.8">+5V</text>
<text x="202.2" y="65.3">J1</text>
<text x="214.7" y="63.8">+5V</text>
<text x="221" y="63.8">+5V</text>
<text x="53.1" y="66.9">OE</text>
<text x="53.1" y="69.5">CE</text>
<text x="70.4" y="66.9">D6</text>
<text x="70.4" y="69.5">D5</text>
<text x="106.5" y="67.6">Conn 2x18 Horizontal</text>
<text x="152.1" y="67.6">Conn 2x18 Vertical</text>
<text x="196.7" y="67.6">AMP-5645235-4</text>
<text x="53.1" y="72">RW</text>
<text x="53.1" y="74.5">CART</text>
<text x="53.1" y="77.1">NMI</text>
<text x="70.4" y="77.1">D2</text>
<text x="70.4" y="72">D4</text>
<text x="70.4" y="74.5">D3</text>
<text x="226.3" y="72.1">C1</text>
<text x="227.2" y="74.6">0.1uF 0805</text>
<text x="53.1" y="79.6">PB6</text>
<text x="53.1" y="82.2">IRQ</text>
<text x="70.4" y="79.6">D1</text>
<text x="70.4" y="82.2">D0</text>
<text x="220.4" y="81.5">GND</text>
<text x="70.4" y="88.5">A0</text>
<text x="70.4" y="93.6">A2</text>
<text x="70.4" y="91.1">A1</text>
<text x="70.4" y="101.2">A5</text>
<text x="70.4" y="98.7">A4</text>
<text x="70.4" y="96.1">A3</text>
<text x="70.4" y="106.3">A7</text>
<text x="70.4" y="103.8">A6</text>
<text x="69.4" y="113.9">A10</text>
<text x="70.4" y="108.8">A8</text>
<text x="70.4" y="111.4">A9</text>
<text x="96" y="109.5">GND</text>
<text x="132.8" y="109.5">GND</text>
<text x="140.4" y="109.5">GND</text>
<text x="177.2" y="109.5">GND</text>
<text x="183.6" y="109.5">GND</text>
<text x="220.4" y="109.5">GND</text>
<text x="69.4" y="116.5">A11</text>
<text x="69.4" y="119">A12</text>
<text x="69.4" y="121.5">A13</text>
<text x="69.4" y="124.1">A14</text>
<text x="62.9" y="135.1" transform="rotate(-90 62.9 135.1)">GND</text>
<text x="65.4" y="135.1" transform="rotate(-90 65.4 135.1)">GND2</text>
<text x="67.9" y="135.1" transform="rotate(-90 67.9 135.1)">GND3</text>
<text x="62.9" y="148.8">GND</text>
</g>
<g font-size="1.8" fill="#0000c2">
<text x="106.7" y="116.8">Logic Analyzer Tap</text>
<text x="151.1" y="116.8">Logic Analyzer Tap</text>
<text x="193" y="116.8">Cartridge Connector</text>
</g>
</svg>
